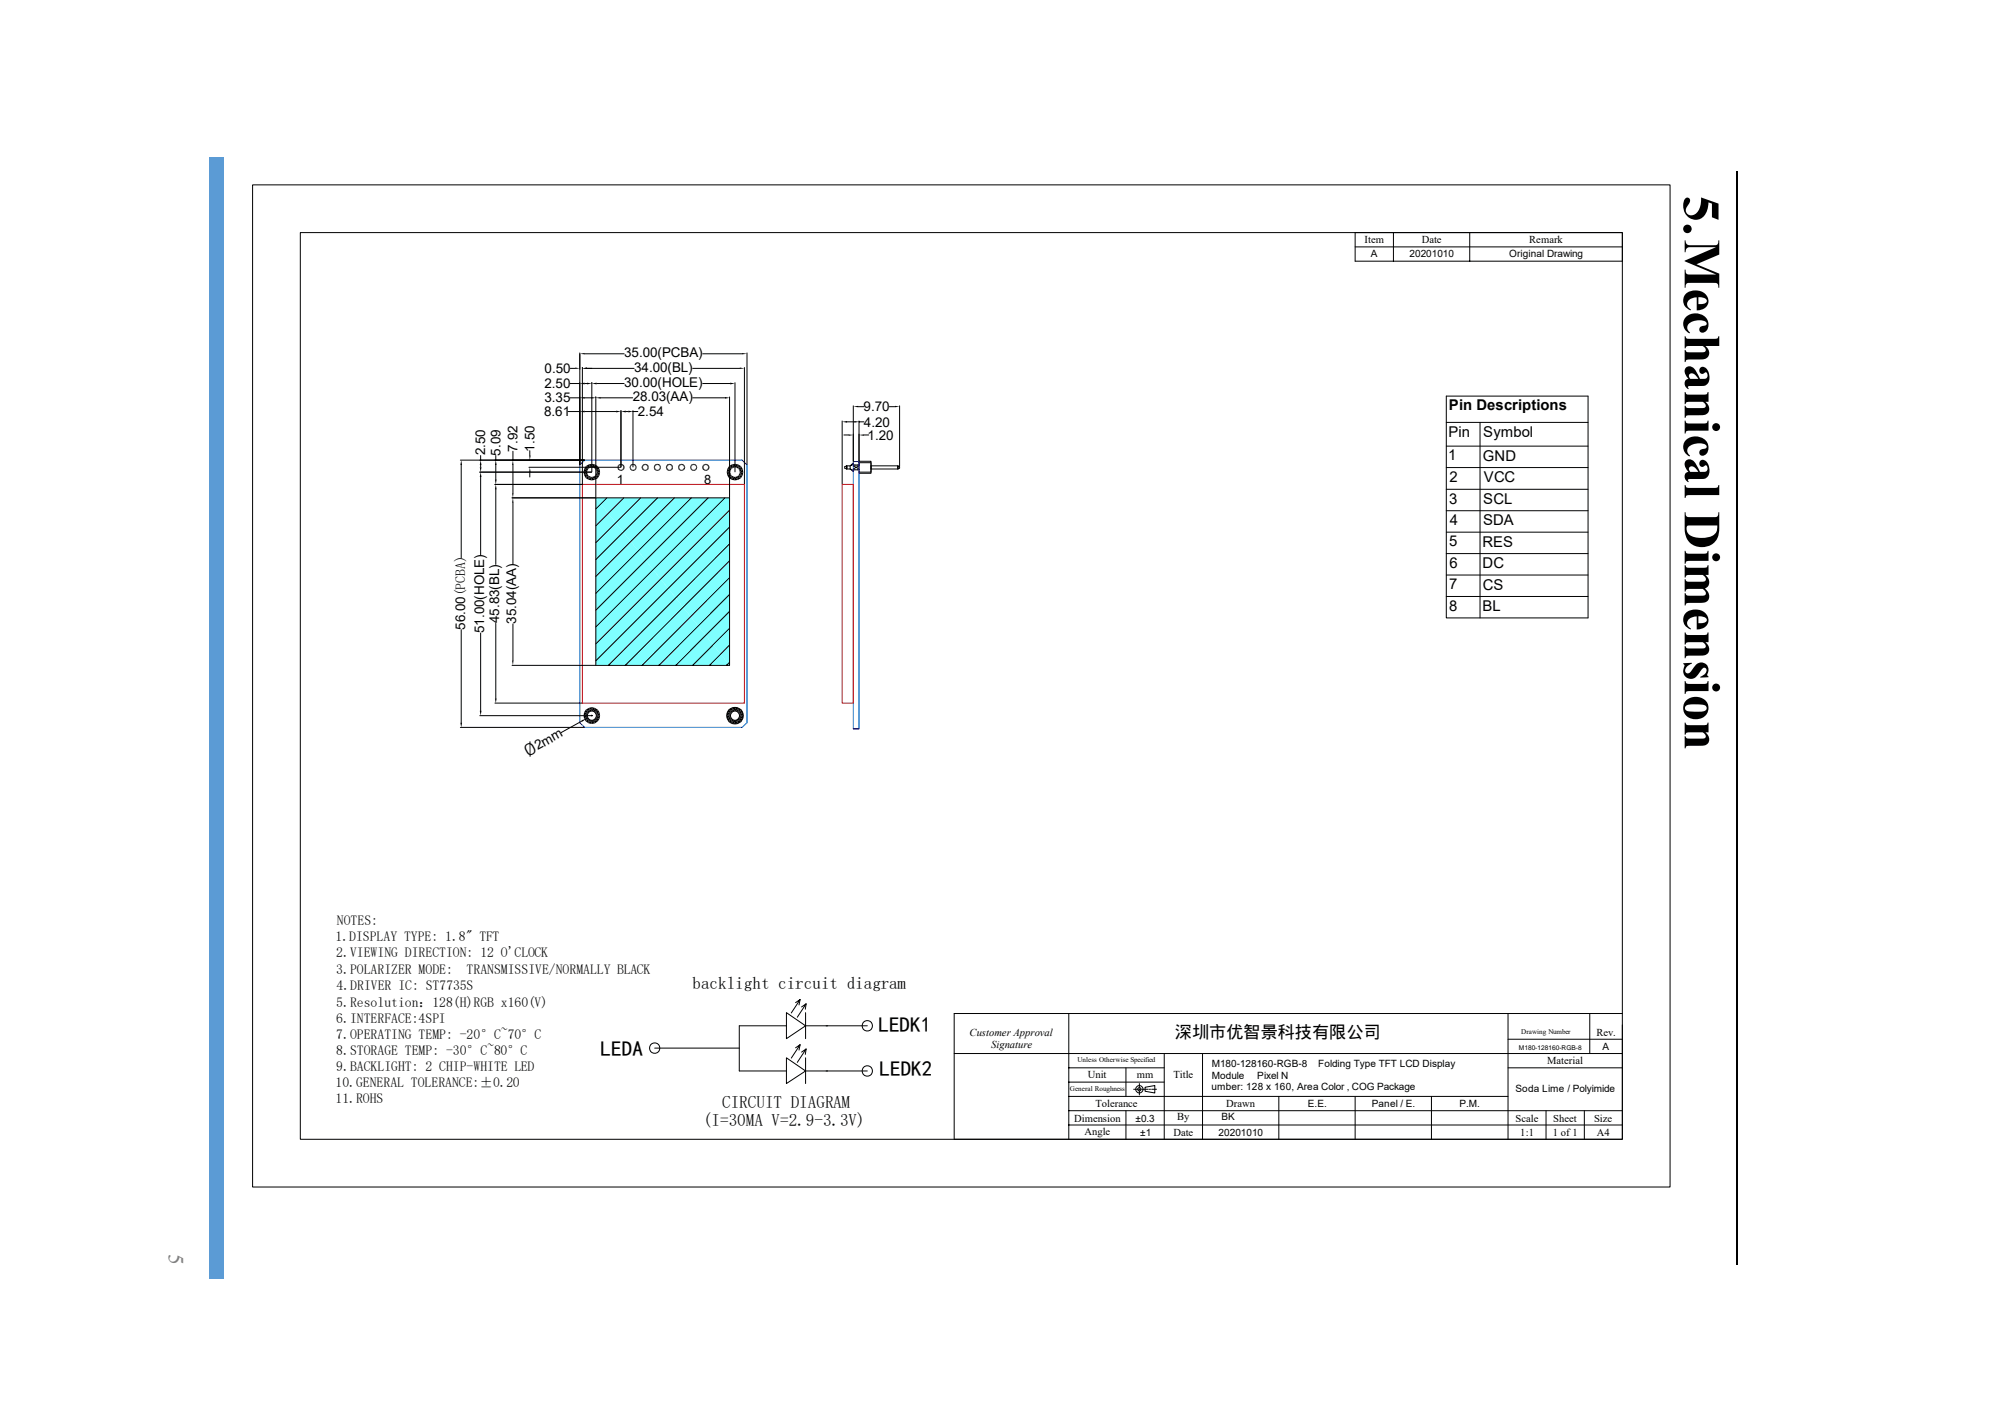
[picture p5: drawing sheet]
<svg xmlns="http://www.w3.org/2000/svg" width="297mm" height="210mm" viewBox="0 0 297 210" stroke-linecap="round" stroke-linejoin="round" font-family="sans-serif">
<path d="M257.3 25.4v161.9" fill="none" stroke="#000" stroke-width=".25"/>
<g fill="#5b9bd5">
<path d="M31 23.3h2.1v83.2h-2.1z" fill-rule="evenodd"/>
<path d="M31 106.4h2.1v83h-2.1z" fill-rule="evenodd"/>
</g>
<g fill="none" stroke="#000" stroke-width=".15">
<path d="M37.4 27.4h210v148.4h-210zM44.5 34.4h195.8v134.3h-195.8zM200.7 34.4h39.6v4.3h-39.6zM200.7 36.6h39.6M206.4 34.4v4.3M217.7 34.4v4.3M126.4 107.9h.8M97 155.2h12.5M116.5 151.9h-7v6.7h7M117.8 155.2l.7-.5-1.3 2M117.8 148.5l.7-.5-1.3 2M118.5 154.7l-.1 .8"/>
<path d="M118.5 148l-.1 .8M118.7 155.8l.7-.4-1.3 1.9M118.7 149.1l.7-.4-1.3 2M119.3 151.9l-2.8-1.9v3.8l2.8-1.9h3.3M119.3 158.6l-2.8-1.9v3.8l2.8-1.9h3.3M119.3 150v3.8M119.3 156.7v3.8M119.4 155.4l-.1 .8M119.4 148.7l-.1 .8M122.4 158.6h6.1M122.4 151.9h6.1M141.3 156h99"/>
<path d="M158.3 158.1h14.2M158.3 150.1v18.6M165.4 153.7h.9l-.9 1.4h.9M166.7 154.4a.51 .51 0 0 1 .7-.2v.9M166.7 153.7v1.4M166.8 158.1v4.3M168 154.5h.7a.39 .39 0 0 0-.4-.4 .39 .39 0 0 0-.3 .6 .42 .42 0 0 0 .3 .4 .42 .42 0 0 0 .4-.2M169.2 154.4l.1-.2h.5l.1 .9M169.2 154.2v.9M171.2 154.2l-.1 1.2-.2 .1h-.3M171.2 154.3a.45 .45 0 0 0-.7 0 .45 .45 0 0 0 0 .6 .45 .45 0 0 0 .7 0M171.7 154.2h.7l-.7 .9h.7"/>
<path d="M172.5 156v12.7M172.8 154.4a.51 .51 0 0 1 .6-.2l.1 .9M172.8 153.7v1.4M175.3 154.2v.8a.51 .51 0 0 0 .7-.2M176 154.2v.9M177.8 153.7h.9l-.9 1.4h.9M178.1 156v12.7M179.1 154.4a.51 .51 0 0 1 .7-.2v.9M179.1 153.7v1.4M181.6 154.4a.51 .51 0 0 1 .7-.2l.1 .9M181.6 154.2v.9M183.7 154.2l-.1 1.2-.2 .1h-.3"/>
<path d="M183.7 154.3a.45 .45 0 0 0-.7 0 .45 .45 0 0 0 0 .6 .45 .45 0 0 0 .7 0M184.8 153.7v1.1a.33 .33 0 0 1-.4 .2 .33 .33 0 0 1-.3-.4M185.2 153.7h.1l-.1 .1zM185.2 154.2v.9M185.7 154.4a.51 .51 0 0 1 .7-.2v.9M185.7 154.2v.9M187.7 154.2v1.2l-.2 .1h-.4M187.7 154.3a.43 .43 0 0 0-.6 0 .43 .43 0 0 0 0 .6 .43 .43 0 0 0 .6 0M188.2 153.7l.6 .6 .5-.6M188.8 154.3v.8M189.6 154.2v.8a.51 .51 0 0 0 .7-.2M190.3 154.2v.9"/>
<path d="M191.6 154.3a.45 .45 0 0 0-.7 0 .45 .45 0 0 0 0 .6 .45 .45 0 0 0 .7 0M191.6 154.2v.9M192.1 154.4l.3-.2h.3l.1 .9M192.1 154.2v.9M195.8 153.7h1M196.3 153.7v1.4M197 154.5h.8a.44 .44 0 0 0-.5-.3 .44 .44 0 0 0-.4 .4 .44 .44 0 0 0 .5 .5l.4-.2M199 154.3a.45 .45 0 0 0-.7 0 .45 .45 0 0 0 0 .6 .45 .45 0 0 0 .7 0M199.4 154.4a.51 .51 0 0 1 .7-.2v.9M199.4 153.7v1.4M200.7 154.4l.1-.2h.5l.1 .9M200.7 154.2v.9"/>
<path d="M203.2 153.7v1.4M205.7 154.2l-.1 1.2-.1 .1h-.4M205.7 154.3a.45 .45 0 0 0-.6 0 .45 .45 0 0 0 0 .6 .45 .45 0 0 0 .6 0M206.2 154.2l.5 .9 .3-.9M206.7 155.1l-.2 .4h-.3M209.5 154a.53 .53 0 0 0-.6-.3 .53 .53 0 0 0-.4 .5v.3a.53 .53 0 0 0 .4 .6 .53 .53 0 0 0 .6-.3M211.2 154.9v.2l.1-.1M213.1 153.7v1.4h.8M214.2 154.2h.4M214.4 153.7v1.1l.1 .2 .2 .1M215.9 154.3a.45 .45 0 0 0-.7 0 .45 .45 0 0 0 0 .6 .45 .45 0 0 0 .7 0M215.9 153.7v1.4"/>
<path d="M223.4 158.1h16.9M223.4 153.9h16.9M223.4 150.1v18.6M235.5 150.1v5.9M240.3 150.1h-99v18.6h99v-16.9M158.3 166.6h82M158.3 164.5h82M158.3 162.4h65.1M158.3 160.3h14.2M166.8 164.5v4.2M167.9 161.3h.8M168.8 160.5v.6"/>
<path d="M168.8 161.2v.2M168.8 161.6v.6M168.8 161.3h.2M169.2 161.3h.9M169.6 161l1.5-.2v1.1l-1.5-.3zM170.3 161.3h.1M170.6 161.3h.7M189.4 162.4v6.3M200.7 162.4v6.3M212 162.4v6.3M229 164.5v4.2M234.7 164.5v4.2"/>
<circle cx="97" cy="155.2" r=".77"/>
<circle cx="128.5" cy="158.6" r=".77"/>
<circle cx="128.5" cy="151.9" r=".77"/>
<circle cx="174.5" cy="154.6" r=".45"/>
<circle cx="180.8" cy="154.6" r=".46"/>
<circle cx="202.3" cy="154.6" r=".45"/>
<circle cx="204.1" cy="154.6" r=".45"/>
<circle cx="210.3" cy="154.6" r=".45"/>
<circle cx="168.8" cy="161.3" r=".55"/>
<circle cx="168.8" cy="161.3" r=".25"/>
</g>
<path d="M86.6 68.1h23.3l.8 .8v38.2l-.8 .6h-23.3l-.7-.6v-38.2z" fill="none" stroke="#00f" stroke-width=".15"/>
<g fill="#000">
<path d="M86.4 69.9h.5l-.4 .5zM86.5 69.5l.5 .2-.6 .2zM86.5 70.4l.5-.2-.2 .6zM86.8 69l.4 .4-.7 .1zM87.2 70.4v.7l-.4-.3zM86.9 69.9l.1 .3-.5 .2zM86.4 69.9l.6-.2-.1 .2zM87 70.2l.2 .2-.4 .4zM86.5 69.5l.7-.1-.2 .3zM87.2 70.4l.2 .2-.2 .5zM86.8 69l.4-.2 .2 .5zM87.4 70.6l.3 .6-.5-.1z"/>
<path d="M86.8 69l.6 .3-.2 .1zM87.4 70.6h.3v.6zM87.2 68.8l.5-.1v.5zM87.2 68.8l.5 .4-.3 .1zM87.7 70.6l.4 .5-.4 .1zM87.7 70.6h.2l.2 .5zM87.7 68.7l.2 .6-.2-.1zM87.9 70.6l.3-.2 .4 .4zM87.7 68.7l.4 .1-.2 .5zM87.9 70.6l.7 .2-.5 .3zM88.1 68.8l.1 .6-.3-.1zM88.3 70.2l.5 .2h-.6z"/>
<path d="M88.2 69.4l.4-.4-.3 .7zM88.4 69.9h.5l-.6 .3zM88.3 69.7l.5-.2-.4 .4zM88.1 68.8l.5 .2-.4 .4zM88.2 70.4h.6l-.2 .4zM88.6 69l.2 .5-.5 .2zM88.3 70.2l.6-.3-.1 .5zM88.8 69.5l.1 .4h-.5zM91.5 69.2h.1l-.1 .3zM91.5 69h.2l-.2 .2zM91.5 69.5l.2-.1v.3zM91.6 69.2l.1 .2-.2 .1z"/>
<path d="M91.5 69.2l.2-.2-.1 .2zM91.7 69.4l.1 .1-.1 .2zM91.7 68.7l.1 .2-.3 .1zM91.8 69.5l.2 .3-.3-.1zM91.5 69l.3-.1-.1 .1zM91.8 69.5l.2 .1v.2zM91.7 68.7h.3v.2zM91.7 68.7l.3 .2h-.2zM92 69.6l.2 .1-.2 .1zM92 69.6l.2-.1v.2zM92 68.7l.2 .2h-.2zM92.3 69.4l.1 .1h-.2z"/>
<path d="M92 68.7h.2v.2zM92.2 69.5h.2l-.2 .2zM92.2 68.7l.1 .3-.1-.1zM92.3 69.2h.2l-.2 .2zM92.3 69h.1l-.1 .2zM92.2 68.7l.2 .3h-.1zM92.3 69.4l.2-.2-.1 .3zM92.4 69l.1 .2h-.2zM93.3 69.2h.1l-.1 .3zM93.3 69h.2l-.2 .2zM93.5 69.4v.3l-.2-.2zM93.4 69.2l.1 .2-.2 .1z"/>
<path d="M93.3 69.2l.2-.2-.1 .2zM93.5 69.4l.1 .1-.1 .2zM93.5 68.7l.1 .2-.3 .1zM93.6 69.5l.2 .3-.3-.1zM93.3 69l.3-.1-.1 .1zM93.6 69.5l.2 .1v.2zM93.5 68.7h.3v.2zM93.5 68.7l.3 .2h-.2zM93.8 69.6l.3 .1-.3 .1zM93.8 69.6l.2-.1 .1 .2zM93.8 68.7l.2 .2h-.2zM94.1 69.4l.1 .1h-.2z"/>
<path d="M93.8 68.7h.3l-.1 .2zM94 69.5h.2l-.1 .2zM94.1 68.7v.3l-.1-.1zM94.1 69.2h.2l-.2 .2zM94.1 69h.1l-.1 .2zM94.1 68.7l.1 .3h-.1zM94.1 69.4l.2-.2-.1 .3zM94.2 69l.1 .2h-.2zM95 69.2h.2l-.1 .3zM95.1 69h.2l-.3 .2zM95.1 69.5l.2-.1v.3zM95.2 69.2l.1 .2-.2 .1z"/>
<path d="M95 69.2l.3-.2-.1 .2zM95.3 69.4l.1 .1-.1 .2zM95.1 69l.2-.3 .1 .2zM95.4 69.5l.2 .3-.3-.1zM95.1 69l.3-.1-.1 .1zM95.4 69.5l.2 .1v.2zM95.3 68.7h.3v.2zM95.3 68.7l.3 .2h-.2zM95.6 69.6l.2 .1-.2 .1zM95.6 69.6l.2-.1v.2zM95.6 68.7l.2 .2h-.2zM95.9 69.4l.1 .1h-.2z"/>
<path d="M95.6 68.7h.2v.2zM95.8 69.5h.2l-.2 .2zM95.8 68.7l.1 .3-.1-.1zM95.9 69.2h.2l-.2 .2zM95.9 69h.1l-.1 .2zM95.8 68.7l.2 .3h-.1zM95.9 69.4l.2-.2-.1 .3zM96 69l.1 .2h-.2zM96.9 69.2h.1l-.1 .3zM96.9 69h.2l-.2 .2zM96.9 69.5l.2-.1v.3zM97 69.2l.1 .2-.2 .1z"/>
<path d="M96.9 69.2l.2-.2-.1 .2zM97.1 69.4l.1 .1-.1 .2zM97.1 68.7l.1 .2-.3 .1zM97.2 69.5l.2 .3-.3-.1zM96.9 69l.3-.1-.1 .1zM97.2 69.5l.2 .1v.2zM97.1 68.7h.3v.2zM97.1 68.7l.3 .2h-.2zM97.4 69.6l.3 .1-.3 .1zM97.4 69.6l.2-.1 .1 .2zM97.4 68.7l.2 .2h-.2zM97.7 69.4l.1 .1h-.2z"/>
<path d="M97.4 68.7h.3l-.1 .2zM97.6 69.5h.2l-.1 .2zM97.7 68.7v.3l-.1-.1zM97.7 69.2h.2l-.2 .2zM97.7 69h.1l-.1 .2zM97.7 68.7l.1 .3h-.1zM97.7 69.4l.2-.2-.1 .3zM97.8 69l.1 .2h-.2zM98.6 69.2h.2l-.1 .3zM98.7 69h.2l-.3 .2zM98.7 69.5l.2-.1v.3zM98.8 69.2l.1 .2-.2 .1z"/>
<path d="M98.9 68.7l.1 .2-.3 .1zM98.6 69.2l.3-.2-.1 .2zM98.9 69.4l.1 .1-.1 .2zM98.9 69.7l.1-.2 .2 .3zM98.7 69l.3-.1-.1 .1zM99 69.5l.2 .1v.2zM98.9 68.7h.3v.2zM98.9 68.7l.3 .2h-.2zM99.2 69.6l.2 .1-.2 .1zM99.2 69.6l.2-.1v.2zM99.2 68.7l.2 .2h-.2zM99.5 69.4l.1 .1h-.2z"/>
<path d="M99.2 68.7h.2v.2zM99.4 69.5h.2l-.2 .2zM99.4 68.7l.1 .3-.1-.1zM99.5 69.2h.2l-.2 .2zM99.5 69h.1l-.1 .2zM99.4 68.7l.2 .3h-.1zM99.5 69.4l.2-.2-.1 .3zM99.6 69l.1 .2h-.2zM100.5 69.2h.1l-.1 .3zM100.5 69h.2l-.2 .2zM100.5 69.5l.2-.1v.3zM100.6 69.2l.1 .2-.2 .1z"/>
<path d="M100.5 69.2l.2-.2-.1 .2zM100.7 69.4l.1 .1-.1 .2zM100.7 68.7l.1 .2-.3 .1zM100.8 69.5l.2 .3-.3-.1zM100.5 69l.3-.1-.1 .1zM100.8 69.5l.2 .1v.2zM100.7 68.7h.3v.2zM100.7 68.7l.3 .2h-.2zM101 69.6l.2 .1-.2 .1zM101 69.6l.1-.1 .1 .2zM101 68.7l.1 .2h-.1zM101.3 69.4l.1 .1h-.3z"/>
<path d="M101 68.7h.2l-.1 .2zM101.1 69.5h.3l-.2 .2zM101.2 68.7l.1 .3-.2-.1zM101.3 69.2h.2l-.2 .2zM101.3 69h.1l-.1 .2zM101.2 68.7l.2 .3h-.1zM101.3 69.4l.2-.2-.1 .3zM101.4 69l.1 .2h-.2zM104 69.2h.2l-.1 .3zM104.1 69h.2l-.3 .2zM104.1 69.5l.2-.1v.3zM104.2 69.2l.1 .2-.2 .1z"/>
<path d="M104 69.2l.3-.2-.1 .2zM104.3 69.4l.1 .1-.1 .2zM104.1 69l.2-.3 .1 .2zM104.4 69.5l.2 .3-.3-.1zM104.1 69l.3-.1-.1 .1zM104.4 69.5l.2 .1v.2zM104.3 68.7h.3v.2zM104.3 68.7l.3 .2h-.2zM104.6 69.6l.2 .1-.2 .1zM104.6 69.6l.1-.1 .1 .2zM104.6 68.7l.1 .2h-.1zM104.9 69.4l.1 .1h-.3z"/>
<path d="M104.6 68.7h.2l-.1 .2zM104.7 69.5h.3l-.2 .2zM104.8 68.7l.1 .3-.2-.1zM104.9 69.2h.2l-.2 .2zM104.9 69h.1l-.1 .2zM104.8 68.7l.2 .3h-.1zM104.9 69.4l.2-.2-.1 .3zM105 69l.1 .2h-.2zM107.6 69.9h.6l-.5 .5zM107.7 69.5l.5 .2-.6 .2zM107.7 70.4l.5-.2-.2 .6zM108 69l.4 .4-.7 .1z"/>
<path d="M108.4 70.4v.7l-.4-.3zM108.2 69.9v.3l-.5 .2zM107.6 69.9l.6-.2v.2zM108.2 70.2l.2 .2-.4 .4zM107.7 69.5l.7-.1-.2 .3zM108.4 70.4l.2 .2-.2 .5zM108 69l.4-.2 .2 .5zM108.6 70.6l.3 .6-.5-.1zM108 69l.6 .3-.2 .1zM108.6 70.6h.3v.6zM108.4 68.8l.5-.1v.5zM108.4 68.8l.5 .4-.3 .1z"/>
<path d="M108.9 70.6l.4 .5-.4 .1zM108.9 70.6h.2l.2 .5zM108.9 68.7l.2 .6-.2-.1zM109.1 70.6l.3-.2 .4 .4zM108.9 68.7l.4 .1-.2 .5zM109.1 70.6l.7 .2-.5 .3zM109.3 68.8l.1 .6-.3-.1zM109.5 70.2l.5 .2h-.6zM109.4 69.4l.4-.4-.3 .7zM109.6 69.9h.5l-.6 .3zM109.5 69.7l.5-.2-.4 .4zM109.3 68.8l.5 .2-.4 .4z"/>
<path d="M109.4 70.4h.6l-.2 .4zM109.8 69l.2 .5-.5 .2zM109.5 70.2l.6-.3-.1 .5zM110 69.5l.1 .4h-.5zM86.4 106h.5l-.4 .5zM86.5 105.5l.5 .2-.6 .3zM86.5 106.5l.5-.3-.2 .6zM86.8 105.1l.4 .4h-.7zM87.2 106.5v.6l-.4-.3zM86.9 106l.1 .2-.5 .3zM86.4 106l.6-.3-.1 .3zM87 106.2l.2 .3-.4 .3z"/>
<path d="M86.5 105.5h.7l-.2 .2zM87.2 106.5l.2 .1-.2 .5zM86.8 105.1l.4-.3 .2 .5zM87.4 106.6l.3 .6-.5-.1zM86.8 105.1l.6 .2-.2 .2zM87.4 106.6l.3 .1v.5zM87.2 104.8l.5-.1v.6zM87.2 104.8l.5 .5h-.3zM87.7 106.7l.4 .4-.4 .1zM87.7 106.7l.2-.1 .2 .5zM87.7 104.7l.2 .6h-.2zM87.9 106.6l.3-.1 .4 .3z"/>
<path d="M87.7 104.7l.4 .1-.2 .5zM87.9 106.6l.7 .2-.5 .3zM88.1 104.8l.1 .7-.3-.2zM88.3 106.2l.5 .3h-.6zM88.6 105.1l-.3 .6-.1-.2zM88.4 106h.5l-.6 .2zM88.3 105.7l.5-.2-.4 .5zM88.1 104.8l.5 .3-.4 .4zM88.2 106.5h.6l-.2 .3zM88.6 105.1l.2 .4-.5 .2zM88.3 106.2l.6-.2-.1 .5zM88.8 105.5l.1 .5h-.5z"/>
<path d="M107.6 106h.6l-.5 .5zM107.7 105.5l.5 .2-.6 .3zM107.7 106.5l.5-.3-.2 .6zM108 105.1l.4 .4h-.7zM108.4 106.5v.6l-.4-.3zM108.2 106v.2l-.5 .3zM107.6 106l.6-.3v.3zM108.2 106.2l.2 .3-.4 .3zM107.7 105.5h.7l-.2 .2zM108.4 106.5l.2 .1-.2 .5zM108 105.1l.4-.3 .2 .5zM108.6 106.6l.3 .6-.5-.1z"/>
<path d="M108 105.1l.6 .2-.2 .2zM108.6 106.6l.3 .1v.5zM108.4 104.8l.5-.1v.6zM108.4 104.8l.5 .5h-.3zM108.9 106.7l.4 .4-.4 .1zM108.9 106.7l.2-.1 .2 .5zM108.9 104.7l.2 .6h-.2zM109.1 106.6l.3-.1 .4 .3zM108.9 104.7l.4 .1-.2 .5zM109.1 106.6l.7 .2-.5 .3zM109.3 104.8l.1 .7-.3-.2zM109.5 106.2l.5 .3h-.6z"/>
<path d="M109.8 105.1l-.3 .6-.1-.2zM109.6 106h.5l-.6 .2zM109.5 105.7l.5-.2-.4 .5zM109.3 104.8l.5 .3-.4 .4zM109.4 106.5h.6l-.2 .3zM109.8 105.1l.2 .4-.5 .2zM109.5 106.2l.6-.2-.1 .5zM110 105.5l.1 .5h-.5z"/>
</g>
<path d="M110.3 71.7v32.4h-24" fill="none" stroke="#f00" stroke-width=".15"/>
<g fill="#7fffff">
<path d="M88.3 73.7l19.8 24.8h-19.8z"/>
<path d="M88.3 73.7h19.8v24.8z"/>
</g>
<g fill="none" stroke="#000" stroke-width=".15">
<path d="M84.4 58.9h1.5M84.4 56.8h1.5M84.5 54.6h.7M85.9 52.3v16.5M86.3 54.4v17.3M86.6 58.9h1M86.6 52.4h5.8M86.6 56.8h.3M87.7 56.7v13.2M88.3 58.8v14.9M88.4 56.8h4M89 58.9h4.7"/>
<path d="M93.9 54.6h-7M102.6 54.6h7M102.6 58.9h4.8M104.1 56.8h4.1M104.1 52.4h5.8M108.1 58.8v14.9M108.9 56.7v13.2M110.3 54.4v17.3M110.7 52.3v16.5M214.2 58.7h21v32.8h-21zM68.2 68.1h18.4M68.3 68.9v13.7"/>
<path d="M71.1 69.9h16.5M71.2 67.5v.6M71.2 68.9v.3M71.2 70.6v11.6M73.3 71.7h12.9M73.4 67.5v.6M73.4 68.9v2.1M73.4 72.5v11.1M75.9 73.7h12.3M76 66.8v1.3M76 68.9v4.2M76 74.5v9.1"/>
<path d="M78.4 69.2h13.5M78.5 66.7v.8M78.5 69.9v.7M84.2 60.9h1.7M86.6 60.9h4.7M88.3 73.7h19.8v24.8h-19.8zM89.9 73.7l-1.6 1.7M92 60.8v8.4M92.4 73.7l-4.1 4.2M92.7 60.9h.4M93.8 60.9h.7M93.8 60.8v8.4"/>
<path d="M94.9 73.7l-6.6 6.7M97.4 73.7l-9.1 9.2M99.9 73.7l-11.6 11.7M102.4 73.7l-14.1 14.2M104.9 73.7l-16.6 16.7M107.4 73.7l-19.1 19.2M108.1 75.6l-19.8 19.8M108.1 78.1l-19.8 19.8M124.8 62.3v9.4M125 64.4h.7M125.1 69.1l.3-.1v.5l-.3-.2zM125.4 69h.5v.5h-.5z"/>
<path d="M125.5 62.5h1.1M125.9 69.5l.5 .2M125.9 69.5l.5 .3M126.4 60.1v8.2M126.4 68.6l-.5 .4 .5-.2M126.4 69.6h.1M126.4 68.9h.1M126.4 69l.8 .5M126.5 69.6h.1M126.5 68.9h.1M126.7 69.6h.1M126.7 68.9h.1"/>
<path d="M126.8 69.6h.1M126.8 68.9h.1M127 69.6h.1M127 68.9h.1M127.1 69.6h.1M127.1 68.9h.1M127.1 60.2h.9M127.2 68.3h1.8v1.8h-1.8zM127.2 68.6v-.3v.2h1.8v1.4h-1.8M127.2 62.3v6M127.2 68.8v.1M127.2 69.5v.1"/>
<path d="M127.2 69l-.8 .5M127.2 62.5h.8M128 64.4h.7M129 69h4v.5h-4zM131.7 60.2h.9M133 69l.3 .1v.2l-.3 .2zM133 69v.5M133.3 60.1v8.9M214.2 62.6h21M214.2 66.1h21M214.2 69.2h21M214.2 72.5h21"/>
<path d="M214.2 75.6h21M214.2 78.8h21M219.2 62.6v28.9M68.3 93.3v13.8M71.2 93.8v11.5M73.4 92.3v11.2M75.9 98.5h12.3M76 92.4v5.4M108.1 80.6l-18 17.9M108.1 83l-15.5 15.5M108.1 85.5l-13 13M108.1 88l-10.5 10.5"/>
<path d="M108.1 90.5l-8 8M108.1 93l-5.5 5.5M108.1 95.5l-3 3M108.1 98.1l-.5 .4M214.2 82h21M214.2 85.2h21M214.2 88.3h21M68.2 107.7h18.4M71.1 106h16.7M73.3 104.1h12.9M86.2 106.8l-3.1 1.7M87.7 105.9v.1"/>
<circle cx="87.7" cy="106" r=".68"/>
<circle cx="108.9" cy="106" r="1.23"/>
<circle cx="108.9" cy="106" r=".68"/>
</g>
<path d="M110.3 71.7h-24v32.4M124.8 71.7h1.6v32.4h-1.6z" fill="none" stroke="#f00" stroke-width=".15"/>
<g fill="#000">
<path d="M85.2 54.4l.7 .2h-.7zM85.9 52.4l.7-.1v.2zM85.9 56.8l.7-.1v.2zM85.9 58.9l.7-.1v.2zM86.3 54.6l.6-.2v.2zM86.9 56.7l.8 .1-.8 .1zM87.6 58.8l.7 .1-.7 .1zM87.7 56.8l.7-.1v.2zM88.3 58.9l.7-.1v.2zM107.4 58.8l.7 .1-.7 .1zM108.2 56.7l.7 .1-.7 .1zM109.6 54.4l.7 .2h-.7z"/>
<path d="M109.9 52.3l.8 .1-.8 .1zM68.3 68.1l.1 .8h-.2zM71.2 69.9l.1 .7h-.2zM71.1 69.2h.2l-.1 .7zM71.2 68.1l.1 .8h-.2zM73.4 71.7l.2 .8h-.3zM73.3 71h.3l-.2 .7zM73.4 68.1l.2 .8h-.3zM76 73.7l.1 .8h-.2zM75.9 73.1h.2l-.1 .6zM76 68.1l.1 .8h-.2zM78.5 69.2l.1 .7h-.2z"/>
<path d="M78.4 67.5h.2l-.1 .6zM85.9 60.9l.7-.1v.3zM91.3 60.8l.7 .1-.7 .2zM92 60.9l.7-.1v.3zM93.1 60.8l.7 .1-.7 .2zM102.2 69.2h.2l-.1 .3zM102.3 69h.1l-.2 .2zM102.4 69.4l.1 .3-.2-.2zM102.4 69.2v.2l-.1 .1zM102.2 69.2l.2-.2v.2zM102.4 69.4l.2 .1-.1 .2zM102.5 68.7l.1 .2-.3 .1z"/>
<path d="M102.6 69.5l.2 .3-.3-.1zM102.3 69l.3-.1-.2 .1zM102.6 69.5l.2 .1v.2zM102.5 68.7h.3v.2zM102.5 68.7l.3 .2h-.2zM102.8 69.6l.2 .1-.2 .1zM102.8 69.6l.1-.1 .1 .2zM102.8 68.7l.1 .2h-.1zM103.1 69.4l.1 .1h-.3zM102.8 68.7h.2l-.1 .2zM102.9 69.5h.3l-.2 .2zM103 68.7l.1 .3-.2-.1z"/>
<path d="M103.1 69.2h.2l-.2 .2zM103.1 69h.1l-.1 .2zM103 68.7l.2 .3h-.1zM103.1 69.4l.2-.2-.1 .3zM103.2 69l.1 .2h-.2zM124.8 62.5l.7-.2v.3zM125.7 64.3l.7 .1-.7 .1zM126.6 62.3l.6 .2-.6 .1zM126.4 60.2l.7-.1v.2zM127.2 64.4l.8-.1v.2zM132.6 60.1l.7 .1-.7 .1zM75.9 97.8h.2l-.1 .7z"/>
<path d="M68.2 107.1h.2l-.1 .6zM71.1 105.3h.2l-.1 .7zM73.3 103.5h.3l-.2 .6zM86.1 106.7l.7-.2-.5 .4z"/>
</g>
<path d="M126.4 69h.1M126.5 69h.1M126.7 69h.1M126.8 69h.1M127 69h.1M127.1 69h.1M127.2 69h.1" fill="none" stroke="#808080" stroke-width=".15"/>
<path d="M126.4 68.4h.8v39.5h-.8z" fill="none" stroke="#00f" stroke-width=".15"/>
<g fill="#fff" stroke="#fff" stroke-width=".35">
<path d="M142.2 156.7h15.1v10.2h-15.1z"/>
<path d="M165.2 153.5h51.8v2.1h-51.8z"/>
</g>
<text font-size="7.7" x="249.4" y="29" transform="rotate(90 249.4 29)">5.Mechanical Dimension</text>
<text font-size="3.2" fill="#808080" x="25" y="185.7" transform="rotate(90 25 185.7)">5</text>
<g font-size="3.1">
<text x="130.1" y="152.8">LEDK1</text>
<text x="89" y="156.4">LEDA</text>
<text x="130.3" y="159.4">LEDK2</text>
</g>
<g font-size="2.5">
<text x="78.2" y="112.1" transform="rotate(-29 78.2 112.1)">Ø</text>
<text x="102.6" y="146.5">backlight circuit diagram</text>
<text x="174" y="153.8">深圳市优智景科技有限公司</text>
<text x="104.1" y="166.7">(I=30MA V=2.9-3.3V)</text>
<text x="107" y="164.2">CIRCUIT DIAGRAM</text>
</g>
<g font-size="2.2">
<text x="214.6" y="64.7">Pin</text>
<text x="214.6" y="60.8">Pin Descriptions</text>
<text x="219.7" y="64.7">Symbol</text>
<text x="214.5" y="68.2">1</text>
<text x="214.7" y="71.4">2</text>
<text x="219.7" y="68.2">GND</text>
<text x="219.8" y="71.4">VCC</text>
<text x="214.7" y="74.6">3</text>
<text x="214.8" y="77.8">4</text>
<text x="219.7" y="74.6">SCL</text>
<text x="219.7" y="77.8">SDA</text>
<text x="214.7" y="80.9">5</text>
<text x="219.6" y="81">RES</text>
<text x="214.7" y="87.3">7</text>
<text x="214.7" y="84.1">6</text>
<text x="219.6" y="84.2">DC</text>
<text x="219.7" y="87.3">CS</text>
<text x="214.7" y="90.5">8</text>
<text x="219.6" y="90.5">BL</text>
</g>
<g font-size="2">
<text x="92.4" y="52.9">35.00(PCBA)</text>
<text x="80.6" y="57.5">2.50</text>
<text x="80.6" y="59.6">3.35</text>
<text x="80.7" y="55.2">0.50</text>
<text x="92.4" y="57.3">30.00(HOLE)</text>
<text x="93.7" y="59.4">28.03(AA)</text>
<text x="93.9" y="55">34.00(BL)</text>
<text x="80.6" y="61.7">8.61</text>
<text x="94.5" y="61.7">2.54</text>
<text x="127.9" y="60.9">9.70</text>
<text x="128" y="63.2">4.20</text>
<text x="128.5" y="65.1">1.20</text>
<text x="71.9" y="67.4" transform="rotate(-90 71.9 67.4)">2.50</text>
<text x="74.1" y="67.5" transform="rotate(-90 74.1 67.5)">5.09</text>
<text x="76.7" y="66.9" transform="rotate(-90 76.7 66.9)">7.92</text>
<text x="79.2" y="66.9" transform="rotate(-90 79.2 66.9)">1.50</text>
<text x="68.9" y="93.3" transform="rotate(-90 68.9 93.3)">56.00(PCBA)</text>
<text x="71.7" y="93.8" transform="rotate(-90 71.7 93.8)">51.00(HOLE)</text>
<text x="73.9" y="92.3" transform="rotate(-90 73.9 92.3)">45.83(BL)</text>
<text x="76.4" y="92.4" transform="rotate(-90 76.4 92.4)">35.04(AA)</text>
<text x="79.7" y="111.1" transform="rotate(-29 79.7 111.1)">2mm</text>
<text x="49.9" y="137">NOTES:</text>
<text x="49.7" y="139.4">1.DISPLAY TYPE: 1.8&quot; TFT</text>
<text x="49.8" y="141.7">2.VIEWING DIRECTION: 12 O'CLOCK</text>
<text x="49.8" y="144.2">3.POLARIZER MODE:</text>
<text x="49.8" y="149.2">5.Resolution：128(H)RGB x160(V)</text>
<text x="49.9" y="146.6">4.DRIVER IC: ST7735S</text>
<text x="69.1" y="144.2">TRANSMISSIVE/NORMALLY BLACK</text>
<text x="49.8" y="151.5">6.INTERFACE:4SPI</text>
<text x="49.8" y="153.9">7.OPERATING TEMP: -20°C~70°C</text>
<text x="49.7" y="161">10.GENERAL TOLERANCE:±0.20</text>
<text x="49.8" y="156.2">8.STORAGE TEMP: -30°C~80°C</text>
<text x="49.8" y="158.6">9.BACKLIGHT: 2 CHIP-WHITE LED</text>
<text x="49.7" y="163.4">11.ROHS</text>
</g>
<g font-size="1.9">
<text x="91.4" y="71.7">1</text>
<text x="104.3" y="71.7">8</text>
</g>
<g font-size="1.6">
<text x="202.1" y="36">Item</text>
<text x="210.6" y="36">Date</text>
<text x="226.5" y="36">Remark</text>
<text x="143.6" y="153.4">Customer Approval</text>
<text x="146.8" y="155.1">Signature</text>
<text x="236.5" y="153.4">Rev.</text>
<text x="161.2" y="159.7">Unit</text>
<text x="168.4" y="159.7">mm</text>
<text x="173.8" y="159.7">Title</text>
<text x="229.2" y="157.6">Material</text>
<text x="159.1" y="166.1">Dimension</text>
<text x="162.3" y="164">Tolerance</text>
<text x="174.4" y="165.9">By</text>
<text x="181.6" y="163.9">Drawn</text>
<text x="224.5" y="166.1">Scale</text>
<text x="230.1" y="166.1">Sheet</text>
<text x="236.1" y="166.1">Size</text>
<text x="160.6" y="168.1">Angle</text>
<text x="173.8" y="168.2">Date</text>
<text x="225.2" y="168.2">1:1</text>
<text x="230" y="168.2">1 of 1</text>
<text x="236.6" y="168.2">A4</text>
</g>
<g font-size="1.5">
<text x="203.1" y="38.1">A</text>
<text x="208.8" y="38.1">20201010</text>
<text x="223.6" y="38">Original Drawing</text>
<text x="237.4" y="155.5">A</text>
<text x="179.4" y="161.4">umber: 128 x 160, Area Color , COG Package</text>
<text x="179.5" y="158">M180-128160-RGB-8</text>
<text x="179.5" y="159.8">Module</text>
<text x="186.2" y="159.8">Pixel N</text>
<text x="195.3" y="158">Folding Type TFT LCD Display</text>
<text x="224.5" y="161.7">Soda Lime / Polyimide</text>
<text x="168.2" y="166.1">±0.3</text>
<text x="181" y="165.9">BK</text>
<text x="193.7" y="164">E.E.</text>
<text x="203.2" y="164">Panel / E.</text>
<text x="216.2" y="164">P.M.</text>
<text x="168.9" y="168.2">±1</text>
<text x="180.5" y="168.2">20201010</text>
</g>
<g font-size="1.1">
<text x="225.3" y="153.1">Drawing Number</text>
<text x="158.5" y="161.6">General Roughness</text>
<text x="159.6" y="157.3">Unless Otherwise Specified</text>
</g>
<text font-size="1" x="225" y="155.4">M180-128160-RGB-8</text>
</svg>
